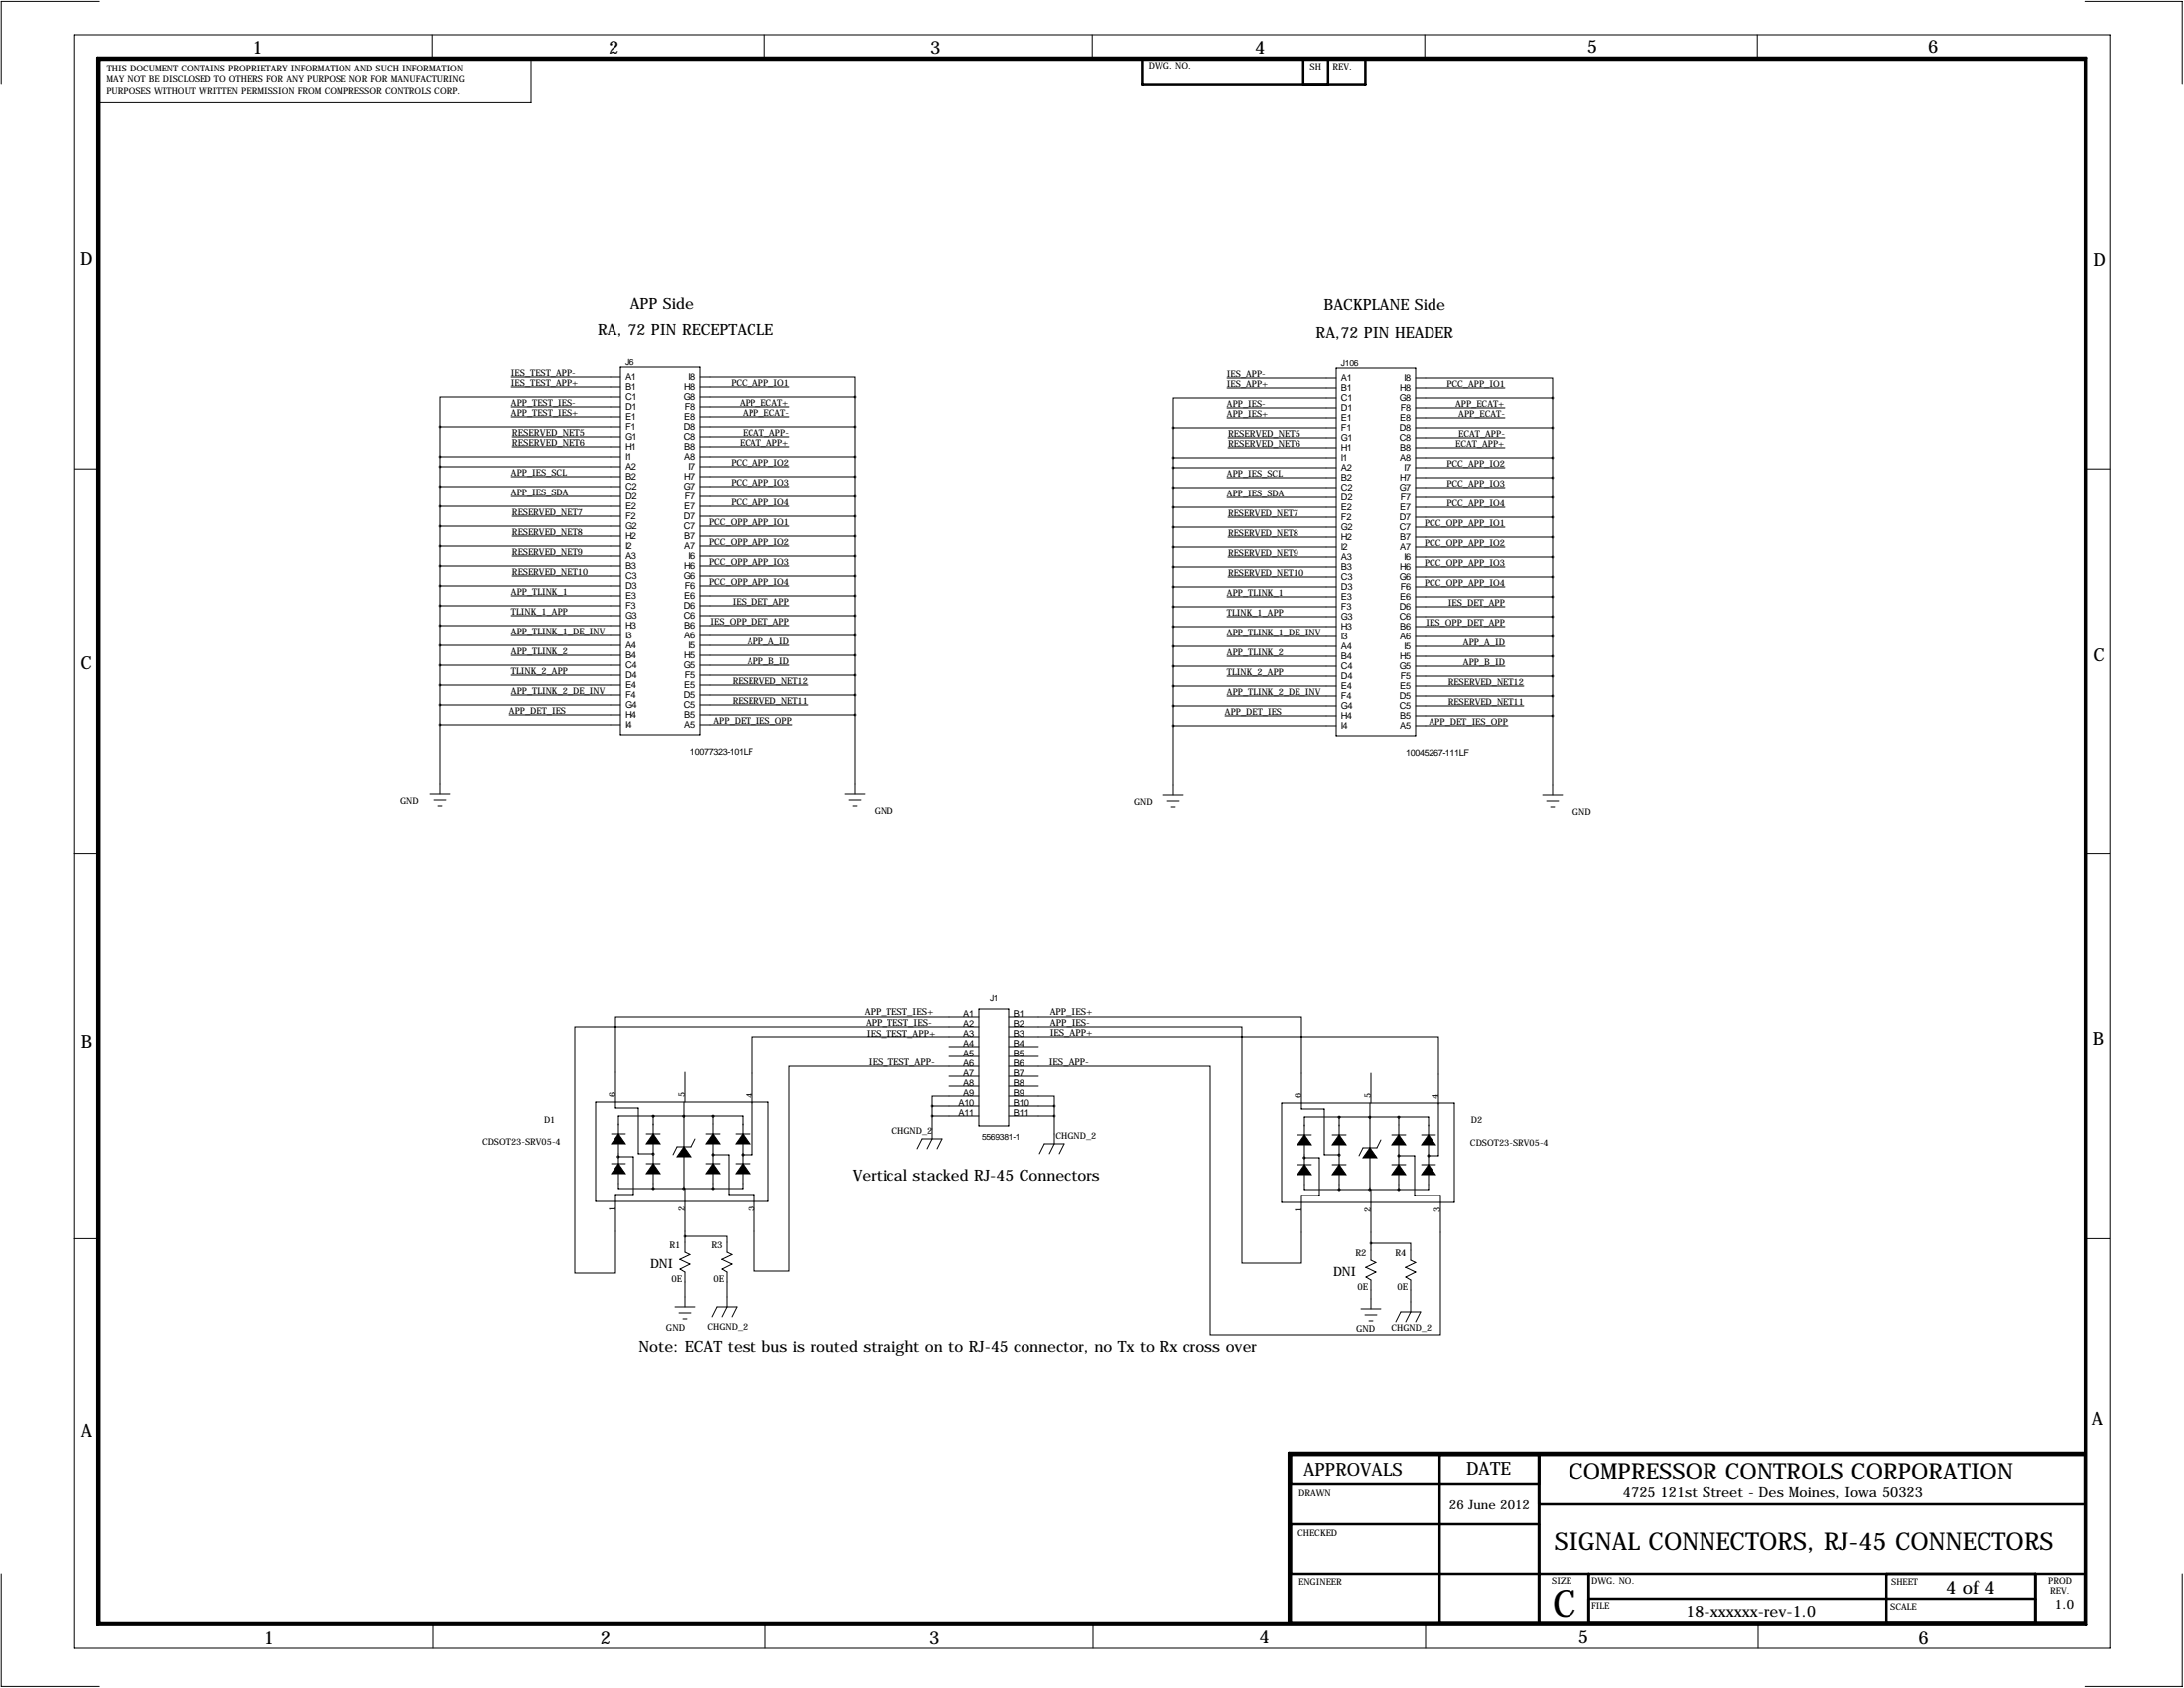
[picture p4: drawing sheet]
<svg xmlns="http://www.w3.org/2000/svg" width="559mm" height="432mm" viewBox="0 0 559 432" stroke-linecap="round" stroke-linejoin="round" font-family="sans-serif">
<g fill="none" stroke="#000" stroke-width=".25">
<path d="M19.1 8.9h520.7v412.7h-520.7zM25.5 .4h-25.2v21.2M110.5 8.9v6.3M143.1 15.2h-7.2v11.1h-110.9M195.6 8.9v6.3M279.5 8.9v6.3M364.5 8.9v6.3M449.6 8.9v6.3M533.5 .4h24.8v21.2M130.8 96.5h27.9M130.8 99.1h27.9M158.7 94h20.4v94h-20.4z"/>
<path d="M179.1 96.5h39.6v5.1M179.1 99.1h22.8M313.9 96.8h28M313.9 99.3h28M341.9 94.2h20.3v94h-20.3zM362.2 96.8h35.1v5.1M362.2 99.3h22.9M19.2 119.9h6.4M112.5 109.2h46.2M112.5 116.8h46.2M112.5 119.4h46.2M112.5 109.2v94"/>
<path d="M130.8 104.1h27.9M130.8 106.7h27.9M131.1 111.8h27.6M131.1 114.3h27.6M158.7 101.6h-46.2v7.6M179.1 101.6h39.6M179.1 104.1h22.8M179.1 106.7h22.8M179.1 109.2h39.6M179.1 111.8h22.8M179.1 114.3h22.8M179.1 116.8h39.6"/>
<path d="M179.1 119.4h22.8M218.7 101.6v101.6M300.2 109.5h41.7M300.2 117.1h41.7M300.2 119.6h41.7M300.2 109.5v94M313.9 104.4h28M313.9 106.9h28M314.2 112h27.7M314.2 114.6h27.7M341.9 101.9h-41.7v7.6M362.2 101.9h35.1"/>
<path d="M362.2 104.4h22.9M362.2 106.9h22.9M362.2 109.5h35.1M362.2 112h22.9M362.2 114.6h22.9M362.2 117.1h35.1M362.2 119.6h22.9M397.3 101.9v101.6M533.4 119.9h6.4M112.5 124.5h46.2M112.5 129.5h46.2M112.5 134.6h46.2"/>
<path d="M112.5 139.7h46.2M130.8 121.9h27.9M130.8 127h27.9M131.1 132.1h27.6M131.1 137.2h27.6M179.1 121.9h39.6M179.1 124.5h22.8M179.1 127h39.6M179.1 129.5h22.8M179.1 132.1h39.6M179.1 134.6h22.8M179.1 137.2h39.6"/>
<path d="M179.1 139.7h22.8M300.2 124.7h41.7M300.2 129.8h41.7M300.2 134.9h41.7M300.2 140h41.7M313.9 122.2h28M313.9 127.3h28M314.2 132.3h27.7M314.2 137.4h27.7M362.2 122.2h35.1M362.2 124.7h22.9M362.2 127.3h35.1"/>
<path d="M362.2 129.8h22.9M362.2 132.3h35.1M362.2 134.9h22.9M362.2 137.4h35.1M362.2 140h22.9M112.5 144.8h46.2M112.5 149.9h46.2M112.5 154.9h46.2M130.8 152.4h27.9M130.8 157.5h27.9M131.1 142.2h27.6M131.1 147.3h27.6"/>
<path d="M179.1 142.2h39.6M179.1 144.8h22.8M179.1 147.3h39.6M179.1 149.9h22.8M179.1 152.4h39.6M179.1 154.9h22.8M179.1 157.5h39.6M300.2 145h41.7M300.2 150.1h41.7M300.2 155.2h41.7M313.9 152.7h28M313.9 157.7h28"/>
<path d="M314.2 142.5h27.7M314.2 147.6h27.7M362.2 142.5h35.1M362.2 145h22.9M362.2 147.6h35.1M362.2 150.1h22.9M362.2 152.7h35.1M362.2 155.2h22.9M362.2 157.7h35.1M112.5 160h46.2M112.5 165.1h46.2M112.5 170.2h46.2"/>
<path d="M112.5 175.3h46.2M130.8 162.6h27.9M130.8 167.6h27.9M130.8 172.7h27.9M130.8 177.8h27.9M179.1 160h22.8M179.1 162.6h39.6M179.1 165.1h22.8M179.1 167.6h39.6M179.1 170.2h22.8M179.1 172.7h39.6M179.1 175.3h27.7"/>
<path d="M179.1 177.8h39.6M300.2 160.3h41.7M300.2 165.4h41.7M300.2 170.4h41.7M300.2 175.5h41.7M313.9 162.8h28M313.9 167.9h28M313.9 173h28M313.9 178.1h28M362.2 160.3h22.9M362.2 162.8h35.1M362.2 165.4h22.9"/>
<path d="M362.2 167.9h35.1M362.2 170.4h22.9M362.2 173h35.1M362.2 175.5h27.7M362.2 178.1h35.1M112.5 180.3h46.2M112.5 185.4h46.2M130.3 182.9h28.4M179.1 180.3h27.7M179.1 182.9h39.6M179.1 185.4h23.6M300.2 180.6h41.7"/>
<path d="M300.2 185.7h41.7M313.4 183.1h28.5M362.2 180.6h27.7M362.2 183.1h35.1M362.2 185.7h23.6M19 218.3h6.5M110 203.2h5.1M111 204.7h3M112 206.2h1M216.2 203.2h5M217.2 204.7h3M218.2 206.2h1"/>
<path d="M297.7 203.5h5.1M298.7 205h3.1M299.7 206.5h1M394.7 203.5h5.1M395.7 205h3.1M396.7 206.5h1.1M533.3 218.3h6.4M250.4 258.1h7.7v29.9h-7.7zM175.3 274.3v7.6M242.8 267.7h7.6M242.8 270.3h7.6M242.8 275.3h7.6"/>
<path d="M242.8 277.9h7.6M250.4 260.1h-92.9v23.4h5.8v11.6h3.8M250.4 262.6h-103.3v63h10.4v-20h4.6v-9.7h-3.9M250.4 265.2h-57.9v30.2h-2.5M250.4 272.8h-48.5v52.3h-8.9v-19.5h-6.6v-10.2h-4M258.1 262.6h59.7v60.5h15.2v-17.3h4.6v-9.6h-3.8M258.1 272.8h51.5v68.6h59v-35.6h-6.7v-10.1h-4M258.1 260.1h74.9v23.6h5.8v11.7h3.8M258.1 265.2h109.9v30.5h-2.5M258.1 267.7h7.6M258.1 270.3h7.6M258.1 275.3h7.6"/>
<path d="M258.1 277.9h7.6M350.8 274.6v7.6M152.4 281.9h44.2v25.4h-44.2zM156.5 290.1h3.5M156.5 297.7h3.5M158.2 285.5h31.8v18.5h-31.8zM165.4 290.1h3.5M165.4 297.7h3.5M167.1 285.5v18.5M175 281.9v22.1M177.8 291.3l-1 2.1h-3.6l-1 2M180.6 290.1h3.5"/>
<path d="M180.6 297.7h3.5M182.4 285.5v18.5M188.2 290.1h3.6M188.2 297.7h3.6M234.7 293.9l1.3-2.6h5l-1.2 2.6M238.5 283h11.9M238.5 285.5h11.9M238.5 283v8.3l-1.3 2.6M250.4 280.4h-11.9v2.6M258.1 280.4h11.6v2.6M258.1 283h11.6M258.1 285.5h11.6"/>
<path d="M265.9 295.1l1.3-2.5h5.1l-1.3 2.5M269.7 283v9.6l-1.2 2.5M327.9 282.2h44.2v25.4h-44.2zM332 290.3h3.5M332 297.9h3.5M333.8 285.8h31.7v18.5h-31.7zM340.9 290.3h3.5M340.9 297.9h3.5M342.6 285.8v18.5M350.5 282.2v22.1M353.3 291.6l-1 2h-3.6l-1 2.1M356.1 290.3h3.6"/>
<path d="M356.1 297.9h3.6M357.9 285.8v18.5M363.7 290.3h3.6M363.7 297.9h3.6M19 316.8h6.5M175.3 316.2h10.6v4.1l1.3 .6-2.6 1.2 2.6 1.2-2.5 1.3 1.2 .8v8.9l-1.2 2.5M175.3 304v16.3l1.2 .6-2.6 1.2 2.6 1.2-2.5 1.3 1.3 .8v8.9M350.8 318h10.1v4.3l1.3 .6-2.6 1.3 2.6 1.2-2.5 1.2 1.2 .8v8.1l-1.2 2.6M350.8 304.3v18l1.2 .6-2.5 1.3 2.5 1.2-2.5 1.2 1.3 .8v7.4M533.3 316.8h6.4M172.7 334.3h5.1M173.7 335.8h3.1"/>
<path d="M174.8 337.3h1M182.1 336.8l1.3-2.5h5.1l-1.3 2.5M348.2 334.8h5.1M349.2 336.3h3.1M350.3 337.8h1M357.1 338.1l1.3-2.6h5.1l-1.3 2.6M.3 402.6v28.8h25.2M110.7 415.3v6.3M195.8 415.3v6.3M279.7 415.3v6.3M364.7 415.3v6.3M449.8 415.3v6.3"/>
<path d="M558.3 402.6v28.8h-24.8"/>
<circle cx="158.2" cy="295.9" r=".25"/>
<circle cx="167.1" cy="285.5" r=".25"/>
<circle cx="167.1" cy="295.2" r=".25"/>
<circle cx="175" cy="285.5" r=".25"/>
<circle cx="182.4" cy="285.5" r=".25"/>
<circle cx="182.4" cy="295.4" r=".25"/>
<circle cx="190" cy="295.4" r=".25"/>
<circle cx="333.7" cy="296.2" r=".25"/>
<circle cx="342.6" cy="295.5" r=".25"/>
<circle cx="342.6" cy="285.8" r=".25"/>
<circle cx="350.5" cy="285.8" r=".25"/>
<circle cx="357.9" cy="295.7" r=".25"/>
<circle cx="357.9" cy="285.8" r=".25"/>
<circle cx="365.5" cy="295.7" r=".25"/>
<circle cx="167.1" cy="304" r=".25"/>
<circle cx="175" cy="304" r=".25"/>
<circle cx="182.4" cy="304" r=".25"/>
<circle cx="342.6" cy="304.3" r=".25"/>
<circle cx="350.5" cy="304.3" r=".25"/>
<circle cx="357.9" cy="304.3" r=".25"/>
</g>
<g fill="none" stroke="#000" stroke-width=".63">
<path d="M24.9 14.7h508.8v401h-508.8zM25.5 15.2h508v400.1h-508zM292.2 15h57.2v6.7h-57.2zM333.5 21.7v-6.7h6.3v6.7M330.3 379.7h63.5M368.4 372.1v43.2M393.8 372.1v43.2M533.5 372.1h-203.2v43.2M533.5 371.6h-203.8v43.7M330.3 389.9h63.5M393.8 384.8h139.7M330.3 402.6h203.2"/>
<path d="M406.5 402.6v12.7M406.5 408.9h114.3M482.7 402.6v12.7M520.8 402.6v12.7"/>
</g>
<g fill="#000" stroke="#000" stroke-width=".25">
<path d="M158.2 290.1l1.8 2.5h-3.5zM158.2 297.7l1.8 2.5h-3.5zM167.1 297.7l1.8 2.5h-3.5zM167.1 290.1l1.8 2.5h-3.5zM175 293.4l1.8 2.5h-3.6zM182.4 290.1l1.7 2.5h-3.5zM182.4 297.7l1.7 2.5h-3.5zM190 297.7l1.8 2.5h-3.6zM190 290.1l1.8 2.5h-3.6zM333.8 290.3l1.7 2.6h-3.5zM333.8 297.9l1.7 2.6h-3.5zM342.6 297.9l1.8 2.6h-3.5z"/>
<path d="M342.6 290.3l1.8 2.6h-3.5zM350.5 293.6l1.8 2.6h-3.6zM357.9 290.3l1.8 2.6h-3.6zM357.9 297.9l1.8 2.6h-3.6zM365.5 297.9l1.8 2.6h-3.6zM365.5 290.3l1.8 2.6h-3.6z"/>
</g>
<path d="M397.2 162.8a.05 .05 0 0 0 .1 0 .05 .05 0 0 0-.1 0zM397.2 152.7a.05 .05 0 0 0 .1 0 .05 .05 0 0 0-.1 0zM397.2 147.6a.05 .05 0 0 0 .1 0 .05 .05 0 0 0-.1 0zM397.2 137.4a.05 .05 0 0 0 .1 0 .05 .05 0 0 0-.1 0zM397.2 132.3a.05 .05 0 0 0 .1 0 .05 .05 0 0 0-.1 0zM397.2 127.3a.05 .05 0 0 0 .1 0 .05 .05 0 0 0-.1 0zM397.2 122.2a.05 .05 0 0 0 .1 0 .05 .05 0 0 0-.1 0zM397.2 117.1a.05 .05 0 0 0 .1 0 .05 .05 0 0 0-.1 0zM397.2 101.9a.05 .05 0 0 0 .1 0 .05 .05 0 0 0-.1 0zM397.2 157.7a.05 .05 0 0 0 .1 0 .05 .05 0 0 0-.1 0zM300.2 119.6a.05 .05 0 0 0 .1 0 .05 .05 0 0 0-.1 0zM300.2 117.1a.05 .05 0 0 0 .1 0 .05 .05 0 0 0-.1 0zM300.2 129.8a.05 .05 0 0 0 .1 0 .05 .05 0 0 0-.1 0zM300.2 160.3a.05 .05 0 0 0 .1 0 .05 .05 0 0 0-.1 0zM300.2 155.2a.05 .05 0 0 0 .1 0 .05 .05 0 0 0-.1 0zM300.2 150.1a.05 .05 0 0 0 .1 0 .05 .05 0 0 0-.1 0zM300.2 145a.05 .05 0 0 0 .1 0 .05 .05 0 0 0-.1 0zM300.2 140a.05 .05 0 0 0 .1 0 .05 .05 0 0 0-.1 0zM300.2 134.9a.05 .05 0 0 0 .1 0 .05 .05 0 0 0-.1 0zM300.2 165.4a.05 .05 0 0 0 .1 0 .05 .05 0 0 0-.1 0zM300.2 170.4a.05 .05 0 0 0 .1 0 .05 .05 0 0 0-.1 0zM300.2 175.5a.05 .05 0 0 0 .1 0 .05 .05 0 0 0-.1 0zM300.2 180.6a.05 .05 0 0 0 .1 0 .05 .05 0 0 0-.1 0zM300.2 185.7a.05 .05 0 0 0 .1 0 .05 .05 0 0 0-.1 0zM397.2 183.1a.05 .05 0 0 0 .1 0 .05 .05 0 0 0-.1 0zM397.2 178.1a.05 .05 0 0 0 .1 0 .05 .05 0 0 0-.1 0zM397.2 173a.05 .05 0 0 0 .1 0 .05 .05 0 0 0-.1 0zM397.2 167.9a.05 .05 0 0 0 .1 0 .05 .05 0 0 0-.1 0zM397.2 109.5a.05 .05 0 0 0 .1 0 .05 .05 0 0 0-.1 0zM397.2 142.5a.05 .05 0 0 0 .1 0 .05 .05 0 0 0-.1 0zM300.2 124.7a.05 .05 0 0 0 .1 0 .05 .05 0 0 0-.1 0zM300.2 109.5a.05 .05 0 0 0 .1 0 .05 .05 0 0 0-.1 0zM269.7 283a.05 .05 0 0 0 .1 0 .05 .05 0 0 0-.1 0zM269.7 285.5a.05 .05 0 0 0 .1 0 .05 .05 0 0 0-.1 0zM175.2 316.2a.05 .05 0 0 0 .1 0 .05 .05 0 0 0-.1 0z" fill="#000" stroke="#000" stroke-width=".63"/>
<text font-size="9.6" x="397.3" y="413.5">C</text>
<text font-size="6.3" x="397.8" y="396.5">SIGNAL CONNECTORS, RJ-45 CONNECTORS</text>
<text font-size="5.9" x="401.4" y="378.6">COMPRESSOR CONTROLS CORPORATION</text>
<g font-size="4.6">
<text x="64.6" y="13.7">1</text>
<text x="155.8" y="13.7">2</text>
<text x="238" y="13.7">3</text>
<text x="321.1" y="13.7">4</text>
<text x="406.1" y="13.5">5</text>
<text x="493.3" y="13.5">6</text>
<text x="20.6" y="67.9">D</text>
<text x="535.6" y="68.1">D</text>
<text x="20.7" y="171.1">C</text>
<text x="535.5" y="169.2">C</text>
<text x="20.8" y="268.1">B</text>
<text x="535.4" y="267.2">B</text>
<text x="535.2" y="364.5">A</text>
<text x="20.8" y="367.5">A</text>
<text x="333.6" y="377.4">APPROVALS</text>
<text x="375.2" y="377.2">DATE</text>
<text x="497.9" y="407.6">4 of 4</text>
<text x="67.5" y="420.6">1</text>
<text x="153.6" y="420.6">2</text>
<text x="237.8" y="420.6">3</text>
<text x="322.2" y="420.5">4</text>
<text x="403.9" y="420.4">5</text>
<text x="490.9" y="420.6">6</text>
</g>
<g font-size="4">
<text x="161.2" y="79">APP Side</text>
<text x="338.7" y="79.2">BACKPLANE Side</text>
<text x="153" y="85.6">RA, 72 PIN RECEPTACLE</text>
<text x="336.7" y="86.4">RA,72 PIN HEADER</text>
<text x="218.1" y="302.1">Vertical stacked RJ-45 Connectors</text>
<text x="163.4" y="346.1">Note: ECAT test bus is routed straight on to RJ-45 connector, no Tx to Rx cross over</text>
<text x="431.4" y="413.6">18-xxxxxx-rev-1.0</text>
</g>
<text font-size="3.6" x="415.3" y="383">4725 121st Street - Des Moines, Iowa 50323</text>
<g font-size="3.3">
<text x="166.4" y="324.4">DNI</text>
<text x="341.1" y="326.4">DNI</text>
<text x="370.8" y="386.1">26 June 2012</text>
<text x="525.8" y="411.5">1.0</text>
</g>
<g font-size="2.4">
<text x="160" y="97.3">A1</text>
<text x="160" y="99.9">B1</text>
<text x="175.1" y="99.9">H8</text>
<text x="176.2" y="97.3">I8</text>
<text x="343.2" y="97.6">A1</text>
<text x="343.2" y="100.1">B1</text>
<text x="358.2" y="100.1">H8</text>
<text x="359.3" y="97.6">I8</text>
<text x="160" y="102.4">C1</text>
<text x="160" y="104.9">D1</text>
<text x="160" y="107.5">E1</text>
<text x="174.9" y="102.4">G8</text>
<text x="175.1" y="107.5">E8</text>
<text x="175.2" y="104.9">F8</text>
<text x="343.2" y="102.6">C1</text>
<text x="343.2" y="105.2">D1</text>
<text x="343.2" y="107.7">E1</text>
<text x="358.1" y="102.6">G8</text>
<text x="358.2" y="107.7">E8</text>
<text x="358.4" y="105.2">F8</text>
<text x="131.1" y="111.5">RESERVED_NET5</text>
<text x="160" y="110">F1</text>
<text x="160" y="112.6">G1</text>
<text x="174.9" y="110">D8</text>
<text x="174.9" y="112.6">C8</text>
<text x="314.2" y="111.8">RESERVED_NET5</text>
<text x="343.2" y="110.3">F1</text>
<text x="343.2" y="112.8">G1</text>
<text x="358.1" y="110.3">D8</text>
<text x="358.1" y="112.8">C8</text>
<text x="131.1" y="114">RESERVED_NET6</text>
<text x="160" y="115.1">H1</text>
<text x="160" y="117.6">I1</text>
<text x="175.1" y="115.1">B8</text>
<text x="175.1" y="117.6">A8</text>
<text x="314.2" y="114.3">RESERVED_NET6</text>
<text x="343.2" y="115.3">H1</text>
<text x="343.2" y="117.9">I1</text>
<text x="358.2" y="115.3">B8</text>
<text x="358.2" y="117.9">A8</text>
<text x="160" y="120.2">A2</text>
<text x="160" y="122.7">B2</text>
<text x="160" y="125.3">C2</text>
<text x="174.9" y="125.3">G7</text>
<text x="175.1" y="122.7">H7</text>
<text x="176.2" y="120.2">I7</text>
<text x="343.2" y="120.4">A2</text>
<text x="343.2" y="123">B2</text>
<text x="343.2" y="125.5">C2</text>
<text x="358.1" y="125.5">G7</text>
<text x="358.2" y="123">H7</text>
<text x="359.3" y="120.4">I7</text>
<text x="160" y="127.8">D2</text>
<text x="160" y="130.3">E2</text>
<text x="175.1" y="130.3">E7</text>
<text x="175.2" y="127.8">F7</text>
<text x="343.2" y="128">D2</text>
<text x="343.2" y="130.6">E2</text>
<text x="358.2" y="130.6">E7</text>
<text x="358.4" y="128">F7</text>
<text x="160" y="132.9">F2</text>
<text x="160" y="135.4">G2</text>
<text x="160" y="138">H2</text>
<text x="174.9" y="132.9">D7</text>
<text x="174.9" y="135.4">C7</text>
<text x="175.1" y="138">B7</text>
<text x="343.2" y="133.1">F2</text>
<text x="343.2" y="135.7">G2</text>
<text x="358.1" y="133.1">D7</text>
<text x="358.1" y="135.7">C7</text>
<text x="160" y="140.5">I2</text>
<text x="160" y="143">A3</text>
<text x="175.1" y="140.5">A7</text>
<text x="176.2" y="143">I6</text>
<text x="343.2" y="138.2">H2</text>
<text x="343.2" y="140.7">I2</text>
<text x="343.2" y="143.3">A3</text>
<text x="358.2" y="138.2">B7</text>
<text x="358.2" y="140.7">A7</text>
<text x="359.3" y="143.3">I6</text>
<text x="160" y="145.6">B3</text>
<text x="160" y="148.1">C3</text>
<text x="174.9" y="148.1">G6</text>
<text x="175.1" y="145.6">H6</text>
<text x="343.2" y="145.8">B3</text>
<text x="343.2" y="148.4">C3</text>
<text x="358.1" y="148.4">G6</text>
<text x="358.2" y="145.8">H6</text>
<text x="160" y="150.7">D3</text>
<text x="160" y="153.2">E3</text>
<text x="160" y="155.7">F3</text>
<text x="174.9" y="155.7">D6</text>
<text x="175.1" y="153.2">E6</text>
<text x="175.2" y="150.7">F6</text>
<text x="343.2" y="150.9">D3</text>
<text x="343.2" y="153.4">E3</text>
<text x="343.2" y="156">F3</text>
<text x="358.1" y="156">D6</text>
<text x="358.2" y="153.4">E6</text>
<text x="358.4" y="150.9">F6</text>
<text x="160" y="158.3">G3</text>
<text x="160" y="160.8">H3</text>
<text x="174.9" y="158.3">C6</text>
<text x="175.1" y="160.8">B6</text>
<text x="343.2" y="158.5">G3</text>
<text x="343.2" y="161.1">H3</text>
<text x="358.1" y="158.5">C6</text>
<text x="358.2" y="161.1">B6</text>
<text x="160" y="163.4">I3</text>
<text x="160" y="165.9">A4</text>
<text x="175.1" y="163.4">A6</text>
<text x="176.2" y="165.9">I5</text>
<text x="343.2" y="163.6">I3</text>
<text x="343.2" y="166.1">A4</text>
<text x="358.2" y="163.6">A6</text>
<text x="359.3" y="166.1">I5</text>
<text x="160" y="168.4">B4</text>
<text x="160" y="171">C4</text>
<text x="160" y="173.5">D4</text>
<text x="174.9" y="171">G5</text>
<text x="175.1" y="168.4">H5</text>
<text x="175.2" y="173.5">F5</text>
<text x="343.2" y="168.7">B4</text>
<text x="343.2" y="171.2">C4</text>
<text x="343.2" y="173.8">D4</text>
<text x="358.1" y="171.2">G5</text>
<text x="358.2" y="168.7">H5</text>
<text x="358.4" y="173.8">F5</text>
<text x="160" y="176.1">E4</text>
<text x="160" y="178.6">F4</text>
<text x="174.9" y="178.6">D5</text>
<text x="175.1" y="176.1">E5</text>
<text x="343.2" y="176.3">E4</text>
<text x="343.2" y="178.8">F4</text>
<text x="358.1" y="178.8">D5</text>
<text x="358.2" y="176.3">E5</text>
<text x="160" y="181.1">G4</text>
<text x="160" y="183.7">H4</text>
<text x="174.9" y="181.1">C5</text>
<text x="175.1" y="183.7">B5</text>
<text x="343.2" y="181.4">G4</text>
<text x="343.2" y="183.9">H4</text>
<text x="358.1" y="181.4">C5</text>
<text x="358.2" y="183.9">B5</text>
<text x="160" y="186.2">I4</text>
<text x="175.1" y="186.2">A5</text>
<text x="343.2" y="186.5">I4</text>
<text x="358.2" y="186.5">A5</text>
<text x="221.2" y="259.6">APP_TEST_IES+</text>
<text x="221.5" y="262.4">APP_TEST_IES-</text>
<text x="246.5" y="262.6">A2</text>
<text x="246.5" y="260.1">A1</text>
<text x="259.3" y="260.1">B1</text>
<text x="259.3" y="262.6">B2</text>
<text x="268.7" y="259.6">APP_IES+</text>
<text x="268.7" y="262.4">APP_IES-</text>
<text x="221.7" y="265.2">IES_TEST_APP+</text>
<text x="246.5" y="265.2">A3</text>
<text x="246.5" y="267.7">A4</text>
<text x="259.3" y="265.2">B3</text>
<text x="259.3" y="267.7">B4</text>
<text x="268.7" y="264.9">IES_APP+</text>
<text x="222.2" y="272.5">IES_TEST_APP-</text>
<text x="246.5" y="275.3">A7</text>
<text x="246.5" y="270.3">A5</text>
<text x="246.5" y="272.8">A6</text>
<text x="259.3" y="270.3">B5</text>
<text x="259.3" y="272.8">B6</text>
<text x="259.3" y="275.3">B7</text>
<text x="268.5" y="272.5">IES_APP-</text>
<text x="246.5" y="277.9">A8</text>
<text x="246.5" y="280.4">A9</text>
<text x="259.3" y="277.9">B8</text>
<text x="259.3" y="280.4">B9</text>
<text x="245.2" y="283">A10</text>
<text x="245.2" y="285.5">A11</text>
<text x="259.3" y="283">B10</text>
<text x="259.3" y="285.5">B11</text>
<text x="171.3" y="319.2">R1</text>
<text x="182" y="319.2">R3</text>
<text x="346.8" y="321.2">R2</text>
<text x="357" y="321.2">R4</text>
<text x="171.9" y="327.9">0E</text>
<text x="182.5" y="327.9">0E</text>
<text x="347.4" y="329.9">0E</text>
<text x="357.5" y="329.9">0E</text>
<text x="170.4" y="340.4">GND</text>
<text x="347" y="340.6">GND</text>
</g>
<g font-size="2.3">
<text x="293.8" y="17.6">DWG. NO.</text>
<text x="335.2" y="17.7">SH</text>
<text x="341" y="17.7">REV.</text>
<text x="27.3" y="21.1">MAY NOT BE DISCLOSED TO OTHERS FOR ANY PURPOSE NOR FOR MANUFACTURING</text>
<text x="27.4" y="18.3">THIS DOCUMENT CONTAINS PROPRIETARY INFORMATION AND SUCH INFORMATION</text>
<text x="27.3" y="24.2">PURPOSES WITHOUT WRITTEN PERMISSION FROM COMPRESSOR CONTROLS CORP.</text>
<text x="130.8" y="98.8">IES_TEST_APP+</text>
<text x="130.8" y="96.3">IES_TEST_APP-</text>
<text x="187" y="98.8">PCC_APP_IO1</text>
<text x="313.9" y="99.1">IES_APP+</text>
<text x="313.9" y="96.5">IES_APP-</text>
<text x="370.2" y="99.1">PCC_APP_IO1</text>
<text x="130.8" y="106.4">APP_TEST_IES+</text>
<text x="130.8" y="103.9">APP_TEST_IES-</text>
<text x="189.3" y="103.9">APP_ECAT+</text>
<text x="190.1" y="106.4">APP_ECAT-</text>
<text x="313.9" y="106.7">APP_IES+</text>
<text x="313.9" y="104.1">APP_IES-</text>
<text x="372.4" y="104.1">APP_ECAT+</text>
<text x="373.2" y="106.7">APP_ECAT-</text>
<text x="190.1" y="111.5">ECAT_APP-</text>
<text x="373.2" y="111.8">ECAT_APP-</text>
<text x="187" y="119.1">PCC_APP_IO2</text>
<text x="189.3" y="114">ECAT_APP+</text>
<text x="370.2" y="119.4">PCC_APP_IO2</text>
<text x="372.4" y="114.3">ECAT_APP+</text>
<text x="130.8" y="121.7">APP_IES_SCL</text>
<text x="187" y="124.2">PCC_APP_IO3</text>
<text x="313.9" y="121.9">APP_IES_SCL</text>
<text x="370.2" y="124.5">PCC_APP_IO3</text>
<text x="130.8" y="126.7">APP_IES_SDA</text>
<text x="131.1" y="131.8">RESERVED_NET7</text>
<text x="187" y="129.3">PCC_APP_IO4</text>
<text x="313.9" y="127">APP_IES_SDA</text>
<text x="370.2" y="129.5">PCC_APP_IO4</text>
<text x="131.1" y="136.9">RESERVED_NET8</text>
<text x="181.4" y="134.4">PCC_OPP_APP_IO1</text>
<text x="314.2" y="132.1">RESERVED_NET7</text>
<text x="314.2" y="137.2">RESERVED_NET8</text>
<text x="364.5" y="134.6">PCC_OPP_APP_IO1</text>
<text x="131.1" y="142">RESERVED_NET9</text>
<text x="181.4" y="139.4">PCC_OPP_APP_IO2</text>
<text x="314.2" y="142.2">RESERVED_NET9</text>
<text x="364.5" y="139.7">PCC_OPP_APP_IO2</text>
<text x="131.1" y="147.1">RESERVED_NET10</text>
<text x="181.4" y="144.5">PCC_OPP_APP_IO3</text>
<text x="181.4" y="149.6">PCC_OPP_APP_IO4</text>
<text x="314.2" y="147.3">RESERVED_NET10</text>
<text x="364.5" y="144.8">PCC_OPP_APP_IO3</text>
<text x="364.5" y="149.9">PCC_OPP_APP_IO4</text>
<text x="130.8" y="152.1">APP_TLINK_1</text>
<text x="187.4" y="154.7">IES_DET_APP</text>
<text x="313.9" y="152.4">APP_TLINK_1</text>
<text x="370.6" y="154.9">IES_DET_APP</text>
<text x="130.8" y="157.2">TLINK_1_APP</text>
<text x="181.8" y="159.8">IES_OPP_DET_APP</text>
<text x="313.9" y="157.5">TLINK_1_APP</text>
<text x="364.9" y="160">IES_OPP_DET_APP</text>
<text x="130.8" y="162.3">APP_TLINK_1_DE_INV</text>
<text x="130.8" y="167.4">APP_TLINK_2</text>
<text x="191.3" y="164.8">APP_A_ID</text>
<text x="313.9" y="162.6">APP_TLINK_1_DE_INV</text>
<text x="313.9" y="167.6">APP_TLINK_2</text>
<text x="374.4" y="165.1">APP_A_ID</text>
<text x="130.8" y="172.5">TLINK_2_APP</text>
<text x="191.3" y="169.9">APP_B_ID</text>
<text x="313.9" y="172.7">TLINK_2_APP</text>
<text x="374.4" y="170.2">APP_B_ID</text>
<text x="130.8" y="177.5">APP_TLINK_2_DE_INV</text>
<text x="187.4" y="175">RESERVED_NET12</text>
<text x="313.9" y="177.8">APP_TLINK_2_DE_INV</text>
<text x="370.5" y="175.3">RESERVED_NET12</text>
<text x="130.3" y="182.6">APP_DET_IES</text>
<text x="182.5" y="185.2">APP_DET_IES_OPP</text>
<text x="187.4" y="180.1">RESERVED_NET11</text>
<text x="313.4" y="182.9">APP_DET_IES</text>
<text x="365.7" y="185.4">APP_DET_IES_OPP</text>
<text x="370.5" y="180.3">RESERVED_NET11</text>
<text x="176.5" y="193">10077323-101LF</text>
<text x="359.7" y="193.3">10045267-111LF</text>
<text x="102.4" y="205.7">GND</text>
<text x="223.8" y="208.3">GND</text>
<text x="290.1" y="206">GND</text>
<text x="402.3" y="208.5">GND</text>
<text x="157.5" y="280.7" transform="rotate(-90 157.5 280.7)">6</text>
<text x="175.3" y="280.7" transform="rotate(-90 175.3 280.7)">5</text>
<text x="192.5" y="280.9" transform="rotate(-90 192.5 280.9)">4</text>
<text x="333" y="280.9" transform="rotate(-90 333 280.9)">6</text>
<text x="350.8" y="280.9" transform="rotate(-90 350.8 280.9)">5</text>
<text x="368" y="281.2" transform="rotate(-90 368 281.2)">4</text>
<text x="139.2" y="287.3">D1</text>
<text x="376.4" y="287.3">D2</text>
<text x="123.4" y="292.9">CDSOT23-SRV05-4</text>
<text x="228.2" y="290.1">CHGND_2</text>
<text x="270.1" y="291.3">CHGND_2</text>
<text x="376.2" y="293.1">CDSOT23-SRV05-4</text>
<text x="157.5" y="309.9" transform="rotate(-90 157.5 309.9)">1</text>
<text x="175.3" y="309.9" transform="rotate(-90 175.3 309.9)">2</text>
<text x="193" y="309.9" transform="rotate(-90 193 309.9)">3</text>
<text x="333" y="310.2" transform="rotate(-90 333 310.2)">1</text>
<text x="350.8" y="310.2" transform="rotate(-90 350.8 310.2)">2</text>
<text x="368.6" y="310.2" transform="rotate(-90 368.6 310.2)">3</text>
<text x="181" y="340.1">CHGND_2</text>
<text x="356" y="340.4">CHGND_2</text>
<text x="332.3" y="382.8">DRAWN</text>
<text x="332" y="392.9">CHECKED</text>
<text x="332.3" y="405.4">ENGINEER</text>
<text x="397.1" y="405.1">SIZE</text>
<text x="407.2" y="405.1">DWG. NO.</text>
<text x="483.9" y="405.4">SHEET</text>
<text x="524.1" y="405.1">PROD</text>
<text x="524.6" y="407.7">REV.</text>
<text x="407.2" y="411.5">FILE</text>
<text x="483.7" y="411.7">SCALE</text>
</g>
<g font-size="2.2">
<text x="160" y="93.5">J6</text>
<text x="343.2" y="93.7">J106</text>
<text x="253.2" y="256">J1</text>
<text x="251.2" y="291.6">5569381-1</text>
</g>
</svg>
